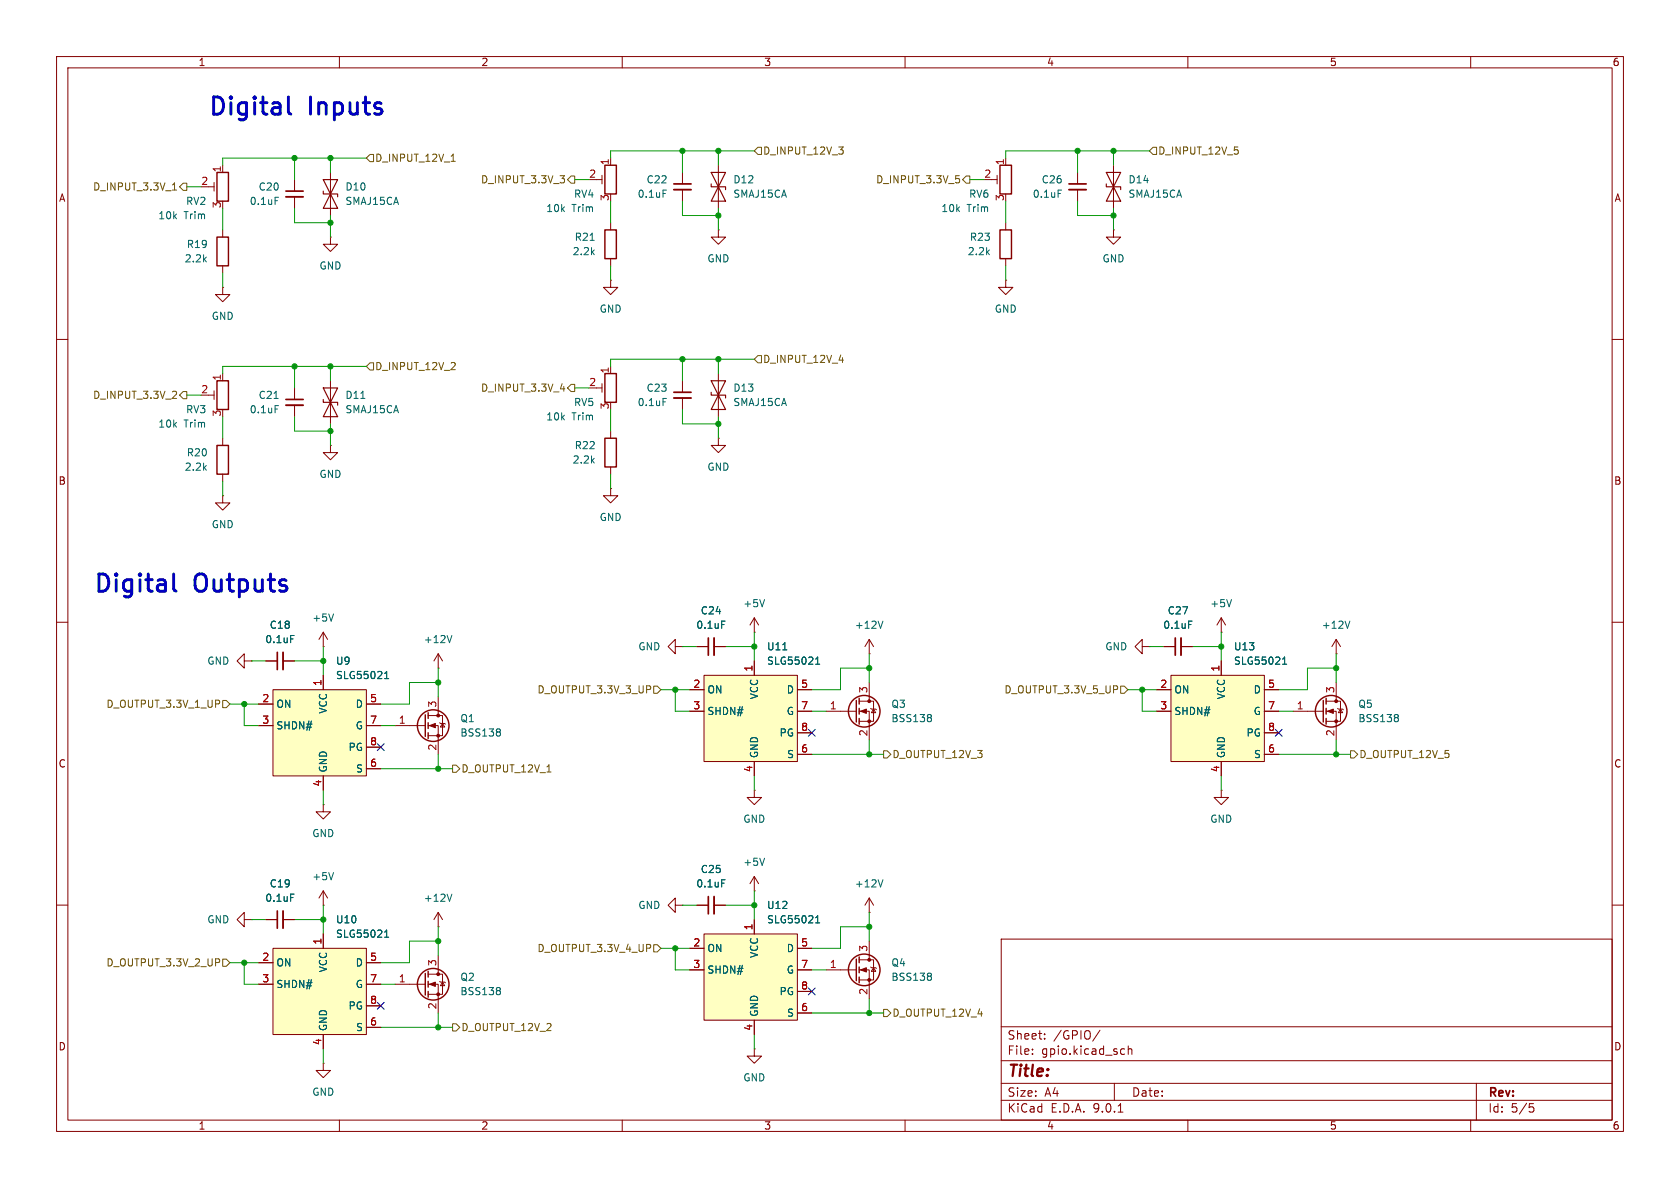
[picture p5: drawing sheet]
<svg xmlns="http://www.w3.org/2000/svg" width="297mm" height="210mm" viewBox="0 0 297 210" stroke-linecap="round" stroke-linejoin="round" font-family="sans-serif">
<g fill="none" stroke="#840000" stroke-width=".18">
<path d="M10 10h277v190h-277zM12 12h273v186h-273zM60 10v2M110 10v2M160 10v2M210 10v2M260 10v2M58.4 30.5v7.6M10 60h2M52.1 68.6v2M52.1 71.6v2.1M285 60h2"/>
<path d="M10 110h2M43.2 116.8v-1.2l-1.3 1.2 1.3 1.3v-1.3h1.2M44.4 116.8h.1M47 116.8h2M50 116.8h2.1M57.1 114.3h.1M57.1 111.8l-.7 1.2M57.1 111.8l.8 1.2M57.1 111.8v2.5M119.4 114.3v-1.3l-1.3 1.3 1.3 1.3v-1.3h1.2M120.6 114.3h.1M153.7 115.6h.1"/>
<path d="M153.7 113l-.8 1.3M153.7 113l.7 1.3M153.7 113v2.6M285 110h2M133.3 139.7v1.3h1.3l-1.3 1.2-1.2-1.2h1.2M133.3 139.7h.1M146 125.7h5.4M151.9 124h2.5v3.5h-2.5M151.9 125.7h1.8v5.1M153.7 120.7v3.3M153.9 125.2l.2 .1h.7l.1 .2M154.4 125.3l.4 .7h-.7z"/>
<path d="M57.1 142.2v1.3h1.3l-1.3 1.3-1.2-1.3h1.2M57.1 142.2h.1M133.3 157.5h.1M133.3 154.9l-.7 1.3M133.3 154.9l.8 1.3M133.3 154.9v2.6M153.7 158.8v2.5M153.7 158.8l-.8 1.2M153.7 158.8l.7 1.2M10 160h2M69.8 174h5.4M75.7 172.2h2.5v3.6h-2.5"/>
<path d="M75.7 174h1.8v5.1M77.5 168.9v3.3M77.7 173.5l.2 .1h.7l.1 .1M78.2 173.6l.4 .6h-.7zM123.2 160h2M126.2 160h2.1M146 171.5h5.4M151.9 169.7h2.5v3.5h-2.5M151.9 171.5h1.8v5M153.7 161.3h.1M153.7 166.4v3.3M153.9 170.9l.2 .2h.7l.1 .1"/>
<path d="M154.4 171.1l.4 .6h-.7zM177 166h108v32h-108zM285 160h2M57.1 188v1.2h1.3l-1.3 1.3-1.2-1.3h1.2M57.1 188h.1M60 198v2M110 198v2M160 198v2M177 194.5h108M177 191.5h108M177 187.5h108M177 181.5h108"/>
<path d="M182.5 186.3v.1M182.5 185.5v.1M184.7 183.6v.1M184.7 182.8v.1M194.5 182.1l-1.3 2M197 191.5v3M197.7 196.6h.8M198.4 185.4l.4 .1M198.8 186.3l-.4 .1M199.5 185.5l.2-.1 .3 .1 .1 .9M199.5 184.9v1.5M210 198v2"/>
<path d="M260 198v2M261 191.5v6.5M270.4 195.1h.7M270.5 195.7h.4l.3 .3-.2 .5-.5 .1"/>
</g>
<path d="M57.1 31.8h2.6l-1.3 2.5zM57.1 33.8v.5h2.6v.5M58.4 34.3l1.3 2.5h-2.6z" fill="none" stroke="#840000" stroke-width=".2"/>
<path d="M48.5 70.4h.7M48.6 71.7h.6M51.4 112.3h.6M59 108.5l-.5 1.3M156.1 109.8l-.4 1.3M164.4 126.3l.3 .3-.3 .3 .3 .2v.2l-.3 .3M127.6 155.5h.6M135.2 151.7l-.5 1.3M156.1 155.5l-.4 1.3M88.2 174.6l.3 .2-.3 .3 .3 .3v.2l-.3 .2M164.4 172l.3 .3-.3 .3 .3 .2v.3l-.3 .2" fill="none" stroke="#006464" stroke-width=".18"/>
<g fill="none" stroke="#840000" stroke-width=".25">
<path d="M151.4 123.8v3.8M151.9 123.4v1.1M151.9 125.2v1M151.9 127v1M75.2 172.1v3.8M75.7 171.7v1M75.7 173.5v1M75.7 175.3v1M151.4 169.5v3.9M151.9 169.2v1M151.9 170.9v1.1M151.9 172.7v1"/>
<circle cx="152.8" cy="125.7" r="2.79"/>
<circle cx="76.6" cy="174" r="2.79"/>
<circle cx="152.8" cy="171.4" r="2.79"/>
</g>
<g fill="#840000" stroke="#840000" stroke-width=".18">
<path d="M152.1 125.7l1.1-.4v.8z"/>
<path d="M75.9 174l1.1-.4v.8z"/>
<path d="M152.1 171.5l1.1-.4v.7z"/>
<circle cx="153.7" cy="124" r=".25"/>
<circle cx="153.7" cy="127.5" r=".25"/>
<circle cx="77.5" cy="172.2" r=".25"/>
<circle cx="77.5" cy="175.8" r=".25"/>
<circle cx="153.7" cy="169.7" r=".25"/>
<circle cx="153.7" cy="173.2" r=".25"/>
</g>
<path d="M50.5 70.6h3.1M49 115.3v3.1M125.2 158.5v3" fill="none" stroke="#840000" stroke-width=".3"/>
<path d="M50.5 71.6h3.1M50 115.3v3.1M126.2 158.5v3" fill="none" stroke="#840000" stroke-width=".33"/>
<path d="M124.5 165.1h16.5v15.2h-16.5z" fill="#ffffc2"/>
<g fill="none" stroke="#840000" stroke-width=".18">
<path d="M58.4 78.7v1.3h1.3l-1.3 1.3-1.3-1.3h1.3M58.4 78.7h.1M58.4 67.3v7.6M121.9 167.6h2.6M121.9 171.5h2.6M124.5 165.1h16.5v15.2h-16.5zM133.3 162.6v2.5M141 167.6h2.5M141 171.5h2.5M141 175.3h2.5M141 179.1h2.5M133.3 185.4v1.3h1.3l-1.3 1.3-1.2-1.3h1.2"/>
<path d="M133.3 185.4h.1M133.3 180.3v2.6"/>
</g>
<path d="M63.8 70.4h.7M144.2 163.1h.7M144.2 162.2l.4-.3v1.2" fill="none" stroke="#006464" stroke-width=".18"/>
<path d="M57.1 68.6h2.6l-1.3 2.5zM57.1 70.6v.5h2.6v.5M58.4 71.1l1.3 2.6h-2.6z" fill="none" stroke="#840000" stroke-width=".2"/>
<path d="M48.3 167.6h16.5v15.3h-16.5z" fill="#ffffc2"/>
<g fill="none" stroke="#840000" stroke-width=".18">
<path d="M36.8 33h1M37.8 32.3v1.5M39.4 29.2v1.3M39.4 50.8v1.3h1.2l-1.2 1.2-1.3-1.2h1.3M39.4 50.8h.1M36.8 69.9h1M37.8 69.1v1.5M39.4 66v1.3M39.4 77.5v1.2M39.4 87.6v1.3h1.2l-1.2 1.3-1.3-1.3h1.3M39.4 87.6h.1M39.4 83.8v1.3"/>
<path d="M201.9 114.3v-1.3l-1.2 1.3 1.2 1.3v-1.3h1.3M203.2 114.3h.1M205.7 114.3h2.1M208.8 114.3h2M215.9 111.8h.1M215.9 109.2l-.8 1.3M215.9 109.2l.8 1.3M215.9 109.2v2.6M228.6 125.7h5.3M234.4 124h2.6v3.5h-2.6M234.4 125.7h1.8v5.1M236.2 120.7v3.3"/>
<path d="M236.5 125.2l.1 .1h.8l.1 .2M237 125.3l.4 .7h-.8zM45.7 170.2h2.6M45.7 174h2.6M48.3 167.6h16.5v15.3h-16.5zM57.1 165.1v2.5M64.8 170.2h2.5M64.8 174h2.5M64.8 177.8h2.5M57.1 182.9v2.5M64.8 181.6h2.5"/>
</g>
<path d="M210.1 109.8h.6M217.7 106l-.4 1.3M247 126.3l.2 .3-.2 .3 .2 .2v.2l-.2 .3M68 165.7h.7M68 164.8l.4-.4v1.3" fill="none" stroke="#006464" stroke-width=".18"/>
<g fill="none" stroke="#840000" stroke-width=".25">
<path d="M38.4 30.5h2v5.1h-2zM38.4 78.7h2v5.1h-2zM38.4 67.3h2v5.1h-2zM233.9 123.8v3.8M234.4 123.4v1.1M234.4 125.2v1M234.4 127v1"/>
<circle cx="235.3" cy="125.7" r="2.79"/>
</g>
<g fill="#840000" stroke="#840000" stroke-width=".18">
<path d="M234.7 125.7l1-.4v.8z"/>
<circle cx="236.2" cy="124" r=".25"/>
<circle cx="236.2" cy="127.5" r=".25"/>
</g>
<path d="M207.8 112.8v3" fill="none" stroke="#840000" stroke-width=".3"/>
<path d="M208.8 112.8v3" fill="none" stroke="#840000" stroke-width=".33"/>
<path d="M207 119.4h16.5v15.2h-16.5z" fill="#ffffc2"/>
<g fill="none" stroke="#840000" stroke-width=".18">
<path d="M52.1 31.8v2M52.1 34.8v2M105.4 31.8h1M106.4 31v1.5M107.9 27.9v1.3M107.9 39.4v1.2M120.6 30.5v2M120.6 33.5v2.1M127 29.2v7.6M175.3 31.8h1M176.3 31v1.5M177.8 27.9v1.3"/>
<path d="M177.8 39.4v1.2M190.5 30.5v2M190.5 33.5v2.1M196.8 29.2v7.6M39.4 40.6v1.3M39.4 47v1.3M58.4 41.9v1.3h1.3l-1.3 1.3-1.3-1.3h1.3M58.4 41.9h.1M107.9 49.5v1.3h1.3l-1.3 1.3-1.2-1.3h1.2M107.9 49.5h.1M107.9 45.7v1.3M127 40.6v1.3h1.3l-1.3 1.3-1.3-1.3h1.3"/>
<path d="M127 40.6h.1M177.8 49.5v1.3h1.3l-1.3 1.3-1.3-1.3h1.3M177.8 49.5h.1M177.8 45.7v1.3M196.8 40.6v1.3h1.3l-1.3 1.3-1.2-1.3h1.2M196.8 40.6h.1M120.6 67.3v2M120.6 70.4v2M127 77.5v1.2h1.3l-1.3 1.3-1.3-1.3h1.3M127 77.5h.1M127 66v7.7M77.5 118.1h.1"/>
<path d="M77.5 115.6v2.5M77.5 115.6l-.8 1.2M77.5 115.6l.7 1.2M123.2 114.3h2M126.2 114.3h2.1M133.3 111.8h.1M133.3 109.2l-.7 1.3M133.3 109.2l.8 1.3M133.3 109.2v2.6M207 119.4h16.5v15.2h-16.5zM215.9 116.8v2.6M236.2 115.6h.1"/>
<path d="M236.2 113l-.7 1.3M236.2 113l.8 1.3M236.2 113v2.6M69.8 128.3h5.4M75.7 126.5h2.5v3.5h-2.5M75.7 128.3h1.8v5.1M77.5 123.2v3.3M77.7 127.8l.2 .1h.7l.1 .1M78.2 127.9l.4 .6h-.7zM204.5 121.9h2.5M204.5 125.7h2.5M215.9 139.7v1.3h1.3l-1.3 1.2-1.3-1.2h1.3"/>
<path d="M215.9 139.7h.1M215.9 134.6v2.6M223.5 121.9h2.6M223.5 125.7h2.6M223.5 129.5h2.6M223.5 133.4h2.6M43.2 162.6v-1.3l-1.3 1.3 1.3 1.2v-1.2h1.2M44.4 162.6h.1M77.5 163.8h.1M77.5 161.3v2.5M77.5 161.3l-.8 1.3M77.5 161.3l.7 1.3"/>
<path d="M119.4 160v-1.2l-1.3 1.2 1.3 1.3v-1.3h1.2M120.6 160h.1"/>
</g>
<g fill="none" stroke="#006464" stroke-width=".18">
<path d="M48.6 34.9h.6M117.2 33.6h.6M187.1 33.6h.6M104.3 42.5h.8M117.2 70.4h.6M79.9 112.3l-.4 1.3M127.6 109.8h.6M135.2 106l-.5 1.3M226.7 117.4h.8M226.7 116.5l.4-.4v1.3M238.6 109.8l-.4 1.3M88.2 128.8l.3 .3-.3 .3 .3 .2v.3l-.3 .2"/>
<path d="M79.9 158.1l-.4 1.2"/>
</g>
<path d="M50.5 33.8h3.1M119.1 32.5h3.1M189 32.5h3M119.1 69.3h3.1M125.2 112.8v3" fill="none" stroke="#840000" stroke-width=".3"/>
<path d="M50.5 34.8h3.1M119.1 33.5h3.1M189 33.5h3M119.1 70.4h3.1M126.2 112.8v3" fill="none" stroke="#840000" stroke-width=".33"/>
<g fill="none" stroke="#840000" stroke-width=".25">
<path d="M106.9 29.2h2.1v5.1h-2.1zM176.8 29.2h2v5.1h-2zM38.4 41.9h2v5.1h-2zM106.9 40.6h2.1v5.1h-2.1zM176.8 40.6h2v5.1h-2zM75.2 126.4v3.8M75.7 126v1M75.7 127.8v1M75.7 129.5v1.1"/>
<circle cx="76.6" cy="128.3" r="2.79"/>
</g>
<path d="M125.7 30.5h2.6l-1.3 2.5zM125.7 32.5v.5h2.6v.5M127 33l1.3 2.6h-2.6zM195.6 30.5h2.5l-1.3 2.5zM195.6 32.5v.5h2.5v.5M196.8 33l1.3 2.6h-2.5zM125.7 67.3h2.6l-1.3 2.6zM125.7 69.3v.6h2.6v.5M127 69.9l1.3 2.5h-2.6z" fill="none" stroke="#840000" stroke-width=".2"/>
<g fill="#840000" stroke="#840000" stroke-width=".18">
<path d="M75.9 128.3l1.1-.4v.8z"/>
<circle cx="77.5" cy="126.5" r=".25"/>
<circle cx="77.5" cy="130" r=".25"/>
</g>
<path d="M124.5 119.4h16.5v15.2h-16.5z" fill="#ffffc2"/>
<g fill="none" stroke="#840000" stroke-width=".18">
<path d="M107.9 86.4v1.2h1.3l-1.3 1.3-1.2-1.3h1.2M107.9 86.4h.1M124.5 119.4h16.5v15.2h-16.5zM133.3 116.8v2.6M121.9 121.9h2.6M121.9 125.7h2.6M133.3 134.6v2.6M141 121.9h2.5M141 125.7h2.5M141 129.5h2.5M141 133.4h2.5M57.1 157.5l-.7 1.3"/>
<path d="M57.1 157.5l.8 1.3M57.1 157.5v2.5M57.1 160h.1"/>
</g>
<path d="M138.4 114.9h.7M144.2 117.4h.7M144.2 116.5l.4-.4v1.3M59 154.2l-.5 1.3" fill="none" stroke="#006464" stroke-width=".18"/>
<path d="M48.3 121.9h16.5v15.3h-16.5z" fill="#ffffc2"/>
<g fill="none" stroke="#840000" stroke-width=".18">
<path d="M105.4 68.6h1M106.4 67.8v1.5M107.9 64.8v1.2M107.9 76.2v1.3M107.9 82.6v1.2M47 116.8h2M50 116.8h2.1M57.1 119.4v2.5M123.2 114.3h2M126.2 114.3h2.1M133.3 116.8v2.6M205.7 114.3h2.1"/>
<path d="M208.8 114.3h2M215.9 116.8v2.6M45.7 124.5h2.6M45.7 128.3h2.6M48.3 121.9h16.5v15.3h-16.5zM57.1 137.2v2.5M64.8 124.5h2.5M64.8 128.3h2.5M64.8 132.1h2.5M64.8 135.9h2.5M121.9 121.9h2.6M121.9 125.7h2.6"/>
<path d="M133.3 134.6v2.6M141 121.9h2.5M141 125.7h2.5M141 129.5h2.5M141 133.4h2.5M204.5 121.9h2.5M204.5 125.7h2.5M215.9 134.6v2.6M223.5 121.9h2.6M223.5 125.7h2.6M223.5 129.5h2.6M223.5 133.4h2.6"/>
<path d="M45.7 170.2h2.6M45.7 174h2.6M47 162.6h2M50 162.6h2.1M57.1 165.1v2.5M64.8 170.2h2.5M64.8 174h2.5M64.8 177.8h2.5M121.9 167.6h2.6M121.9 171.5h2.6M123.2 160h2M126.2 160h2.1"/>
<path d="M133.3 162.6v2.5M141 167.6h2.5M141 171.5h2.5M141 175.3h2.5M141 179.1h2.5M57.1 182.9v2.5M64.8 181.6h2.5M133.3 180.3v2.6"/>
</g>
<g fill="none" stroke="#006464" stroke-width=".18">
<path d="M51.4 112.3h.6M68 120h.7M68 119.1l.4-.4v1.3M127.6 109.8h.6M138.4 114.9h.7M144.2 117.4h.7M144.2 116.5l.4-.4v1.3M210.1 109.8h.6M226.7 117.4h.8M226.7 116.5l.4-.4v1.3M51.4 158.1h.6M127.6 155.5h.6"/>
<path d="M68 164.8l.4-.4v1.3M68 165.7h.7M144.2 163.1h.7M144.2 162.2l.4-.3v1.2"/>
</g>
<path d="M106.9 77.5h2.1v5.1h-2.1zM106.9 66h2.1v5.1h-2.1z" fill="none" stroke="#840000" stroke-width=".25"/>
<path d="M49 161v3.1" fill="none" stroke="#840000" stroke-width=".3"/>
<path d="M50 161v3.1" fill="none" stroke="#840000" stroke-width=".33"/>
<g fill="none" stroke="#725600" stroke-width=".18">
<path d="M30.5 33.6h.7M30.7 32.5l.2-.2v1.3M32.4 32.4h.6v1.3h-.6l-.7-.7zM65.4 27.3h.6v1.3h-.6l-.6-.7zM79.8 28.5h.7M99 31.1h.8l-.4 .4M99.6 31.5l.2 .3v.3l-.2 .2M101 31.1h.6v1.3h-.6l-.7-.6zM134 26h.6v1.3h-.6l-.7-.6zM148.3 26h.8l-.5 .5M149 26.6v.5M169 31.1h.6"/>
<path d="M169.4 31.5l.2 .3v.3l-.2 .2M170.8 31.1h.6v1.3h-.6l-.6-.6zM203.8 26h.7v1.3h-.7l-.6-.6zM218.9 26.6v.5M31 69.2l.2 .2v.3l-.8 .7h.8M32.4 69.2h.6v1.3h-.6l-.7-.6zM65.4 64.1h.6v1.3h-.6l-.6-.6zM79.7 65.3h.8M80.4 64.2v.4M99.1 68.7h.8M99.7 68.3v.9M101 67.9h.6v1.3h-.6l-.7-.6z"/>
<path d="M134 62.9h.6v1.2h-.6l-.7-.6zM148.3 63.7h.8M38.8 123.9v.4M39.4 123.8h.6l.6 .7-.6 .6h-.6zM80 135.3h.6l.7 .6-.7 .6h-.6zM96.7 136.5h.7M115 121.4v.4M115.6 121.3h.6l.6 .6-.6 .7h-.6zM156.2 132.7h.6l.7 .7-.7 .6h-.6zM197.5 121.4v.4M198.1 121.3h.7l.6 .6-.6 .7h-.7zM238.8 132.7h.6l.6 .7-.6 .6h-.6z"/>
<path d="M38.8 169.6v.4M39.4 169.5h.6l.6 .7-.6 .6h-.6zM115 167.1v.4M115.6 167h.6l.6 .6-.6 .7h-.6zM156.2 178.4h.6l.7 .7-.7 .6h-.6zM80 181h.6l.7 .6-.7 .6h-.6z"/>
</g>
<g fill="none" stroke="#009600" stroke-width=".18">
<path d="M33 33h2.6M39.4 36.8v3.8M52.1 27.9v3.9M52.1 36.8v2.6h6.3M58.4 27.9v2.6M58.4 38.1v3.8M64.8 27.9h-25.4v1.3M101.6 31.8h2.5M107.9 35.6v3.8M120.6 35.6v2.5h6.4M120.6 26.7v3.8M127 26.7v2.5"/>
<path d="M127 36.8v3.8M133.3 26.7h-25.4v1.2M171.4 31.8h2.6M177.8 35.6v3.8M190.5 35.6v2.5h6.3M190.5 26.7v3.8M196.8 26.7v2.5M196.8 36.8v3.8M203.2 26.7h-25.4v1.2M39.4 48.3v2.5M107.9 47v2.5M177.8 47v2.5"/>
<path d="M33 69.9h2.6M39.4 73.7v3.8M52.1 64.8v3.8M52.1 73.7v2.5h6.3M58.4 64.8v2.5M58.4 74.9v3.8M64.8 64.8h-25.4v1.2M101.6 68.6h2.5M107.9 72.4v3.8M120.6 63.5v3.8M120.6 72.4v2.5h6.4M127 63.5v2.5"/>
<path d="M127 73.7v3.8M133.3 63.5h-25.4v1.3M39.4 85.1v2.5M107.9 83.8v2.6M44.4 116.8h2.6M52.1 116.8h5M57.1 114.3v5.1M77.5 118.1v5.1M120.6 114.3h2.6M128.3 114.3h5M133.3 111.8v5M153.7 118.1h-5.1v3.8h-5.1"/>
<path d="M153.7 115.6v5.1M203.2 114.3h2.5M210.8 114.3h5.1M215.9 111.8v5M236.2 118.1h-5.1v3.8h-5M236.2 115.6v5.1M40.6 124.5h5.1M43.2 124.5v3.8h2.5M57.1 139.7v2.5M67.3 128.3h2.5M67.3 135.9h12.7M77.5 133.4v2.5"/>
<path d="M77.5 120.7h-5.1v3.8h-5.1M116.8 121.9h5.1M119.4 121.9v3.8h2.5M133.3 137.2v2.5M143.5 125.7h2.5M143.5 133.4h12.7M153.7 130.8v2.6M199.4 121.9h5.1M201.9 121.9v3.8h2.6M215.9 137.2v2.5M226.1 125.7h2.5M226.1 133.4h12.7"/>
<path d="M236.2 130.8v2.6M133.3 157.5v5.1M40.6 170.2h5.1M43.2 170.2v3.8h2.5M44.4 162.6h2.6M52.1 162.6h5M57.1 160v5.1M67.3 174h2.5M77.5 163.8v5.1M77.5 179.1v2.5M77.5 166.4h-5.1v3.8h-5.1M116.8 167.6h5.1"/>
<path d="M119.4 167.6v3.9h2.5M120.6 160h2.6M128.3 160h5M143.5 171.5h2.5M143.5 179.1h12.7M153.7 163.8h-5.1v3.8h-5.1M153.7 161.3v5.1M153.7 176.5v2.6M57.1 185.4v2.6M67.3 181.6h12.7M133.3 182.9v2.5"/>
</g>
<path d="M66.7 131.5l1.2 1.2M67.9 131.5l-1.2 1.2M142.9 128.9l1.2 1.2M144.1 128.9l-1.2 1.2M225.5 128.9l1.2 1.2M226.7 128.9l-1.2 1.2M66.7 177.2l1.2 1.2M67.9 177.2l-1.2 1.2M142.9 174.7l1.2 1.2M144.1 174.7l-1.2 1.2" fill="none" stroke="#000084" stroke-width=".18"/>
<path d="M51 17.1v2.6l.1 .3 .3 .2M30.7 101.5v2.6l.1 .3 .3 .1" fill="none" stroke="#0000c2" stroke-width=".51"/>
<g fill="#009600" stroke="#009600" stroke-width=".18">
<circle cx="43.2" cy="124.5" r=".46"/>
<circle cx="57.1" cy="116.8" r=".46"/>
<circle cx="58.4" cy="76.2" r=".46"/>
<circle cx="127" cy="63.5" r=".46"/>
<circle cx="120.6" cy="63.5" r=".46"/>
<circle cx="133.3" cy="114.3" r=".46"/>
<circle cx="127" cy="74.9" r=".46"/>
<circle cx="120.6" cy="26.7" r=".46"/>
<circle cx="52.1" cy="27.9" r=".46"/>
<circle cx="58.4" cy="27.9" r=".46"/>
<circle cx="58.4" cy="39.4" r=".46"/>
<circle cx="58.4" cy="64.8" r=".46"/>
<circle cx="52.1" cy="64.8" r=".46"/>
<circle cx="57.1" cy="162.6" r=".46"/>
<circle cx="77.5" cy="166.4" r=".46"/>
<circle cx="77.5" cy="181.6" r=".46"/>
<circle cx="43.2" cy="170.2" r=".46"/>
<circle cx="77.5" cy="120.7" r=".46"/>
<circle cx="119.4" cy="121.9" r=".46"/>
<circle cx="77.5" cy="135.9" r=".46"/>
<circle cx="119.4" cy="167.6" r=".46"/>
<circle cx="196.8" cy="38.1" r=".46"/>
<circle cx="127" cy="26.7" r=".46"/>
<circle cx="127" cy="38.1" r=".46"/>
<circle cx="196.8" cy="26.7" r=".46"/>
<circle cx="190.5" cy="26.7" r=".46"/>
<circle cx="201.9" cy="121.9" r=".46"/>
<circle cx="236.2" cy="118.1" r=".46"/>
<circle cx="215.9" cy="114.3" r=".46"/>
<circle cx="236.2" cy="133.4" r=".46"/>
<circle cx="153.7" cy="163.8" r=".46"/>
<circle cx="153.7" cy="179.1" r=".46"/>
<circle cx="133.3" cy="160" r=".46"/>
<circle cx="153.7" cy="133.4" r=".46"/>
<circle cx="153.7" cy="118.1" r=".46"/>
</g>
<g font-size="4.2" fill="#0000c2">
<text x="36.6" y="21.1">Digital</text>
<text x="54.6" y="21.1">Inputs</text>
<text x="16.3" y="105.4">Digital</text>
<text x="34.3" y="105.4">Outputs</text>
</g>
<text font-size="2.8" fill="#840000" x="178" y="190.9">Title:</text>
<g font-size="2.1" fill="#840000">
<text x="178" y="184">Sheet:</text>
<text x="186.2" y="184">/GPIO/</text>
<text x="178" y="186.7">File:</text>
<text x="184.1" y="186.7">gpio.kicad_sch</text>
<text x="178" y="196.9">KiCad</text>
<text x="178" y="194.1">Size:</text>
<text x="184.7" y="194.1">A4</text>
<text x="185.7" y="196.9">E.D.A.</text>
<text x="193.3" y="196.9">9.0.1</text>
<text x="200" y="194.1">Date:</text>
<text x="263" y="194.3">Rev:</text>
<text x="263" y="196.9">Id:</text>
<text x="267.1" y="196.9">5/5</text>
</g>
<g font-size="1.8" fill="#840000">
<text x="35" y="11.9">1</text>
<text x="85" y="11.9">2</text>
<text x="135" y="11.9">3</text>
<text x="185" y="11.9">4</text>
<text x="235" y="11.9">5</text>
<text x="285" y="11.9">6</text>
<text x="10.3" y="35.9">A</text>
<text x="285.3" y="35.9">A</text>
<text x="10.3" y="85.9">B</text>
<text x="285.3" y="85.9">B</text>
<text x="10.3" y="135.9">C</text>
<text x="285.3" y="135.9">C</text>
<text x="10.3" y="185.9">D</text>
<text x="285.3" y="185.9">D</text>
<text x="35" y="199.9">1</text>
<text x="85" y="199.9">2</text>
<text x="135" y="199.9">3</text>
<text x="185" y="199.9">4</text>
<text x="235" y="199.9">5</text>
<text x="285" y="199.9">6</text>
</g>
<g font-size="1.8" fill="#725600">
<text x="66.2" y="28.8">D_INPUT_12V_1</text>
<text x="134.8" y="27.5">D_INPUT_12V_3</text>
<text x="204.7" y="27.5">D_INPUT_12V_5</text>
<text x="16.4" y="33.9">D_INPUT_3.3V_1</text>
<text x="84.9" y="32.6">D_INPUT_3.3V_3</text>
<text x="154.8" y="32.6">D_INPUT_3.3V_5</text>
<text x="66.2" y="65.6">D_INPUT_12V_2</text>
<text x="134.8" y="64.4">D_INPUT_12V_4</text>
<text x="16.4" y="70.7">D_INPUT_3.3V_2</text>
<text x="84.9" y="69.4">D_INPUT_3.3V_4</text>
<text x="18.7" y="125.3">D_OUTPUT_3.3V_1_UP</text>
<text x="94.9" y="122.8">D_OUTPUT_3.3V_3_UP</text>
<text x="177.5" y="122.8">D_OUTPUT_3.3V_5_UP</text>
<text x="81.5" y="136.8">D_OUTPUT_12V_1</text>
<text x="157.7" y="134.2">D_OUTPUT_12V_3</text>
<text x="240.2" y="134.2">D_OUTPUT_12V_5</text>
<text x="18.7" y="171">D_OUTPUT_3.3V_2_UP</text>
<text x="94.9" y="168.5">D_OUTPUT_3.3V_4_UP</text>
<text x="157.7" y="179.9">D_OUTPUT_12V_4</text>
<text x="81.5" y="182.5">D_OUTPUT_12V_2</text>
</g>
<g font-size="1.8" fill="#a90000">
<text x="107.7" y="29.3" transform="rotate(-90 107.7 29.3)">1</text>
<text x="177.5" y="29.3" transform="rotate(-90 177.5 29.3)">1</text>
<text x="35.5" y="32.8">2</text>
<text x="39.1" y="30.6" transform="rotate(-90 39.1 30.6)">1</text>
<text x="104.1" y="31.5">2</text>
<text x="107.7" y="35.6" transform="rotate(-90 107.7 35.6)">3</text>
<text x="173.9" y="31.5">2</text>
<text x="177.5" y="35.6" transform="rotate(-90 177.5 35.6)">3</text>
<text x="39.1" y="36.9" transform="rotate(-90 39.1 36.9)">3</text>
<text x="35.5" y="69.6">2</text>
<text x="39.1" y="67.4" transform="rotate(-90 39.1 67.4)">1</text>
<text x="104.1" y="68.3">2</text>
<text x="107.7" y="66.1" transform="rotate(-90 107.7 66.1)">1</text>
<text x="39.1" y="73.7" transform="rotate(-90 39.1 73.7)">3</text>
<text x="107.7" y="72.5" transform="rotate(-90 107.7 72.5)">3</text>
<text x="133.1" y="118.8" transform="rotate(-90 133.1 118.8)">1</text>
<text x="215.6" y="118.8" transform="rotate(-90 215.6 118.8)">1</text>
<text x="46.3" y="124.2">2</text>
<text x="56.9" y="121.4" transform="rotate(-90 56.9 121.4)">1</text>
<text x="65.3" y="124.2">5</text>
<text x="77.2" y="125.2" transform="rotate(-90 77.2 125.2)">3</text>
<text x="122.5" y="121.7">2</text>
<text x="122.5" y="125.5">3</text>
<text x="141.5" y="121.7">5</text>
<text x="141.5" y="125.5">7</text>
<text x="146.6" y="125.5">1</text>
<text x="153.4" y="122.6" transform="rotate(-90 153.4 122.6)">3</text>
<text x="205" y="121.7">2</text>
<text x="205" y="125.5">3</text>
<text x="224.1" y="121.7">5</text>
<text x="224.1" y="125.5">7</text>
<text x="229.2" y="125.5">1</text>
<text x="236" y="122.6" transform="rotate(-90 236 122.6)">3</text>
<text x="46.3" y="128">3</text>
<text x="65.3" y="128">7</text>
<text x="65.3" y="131.8">8</text>
<text x="70.4" y="128">1</text>
<text x="141.5" y="129.3">8</text>
<text x="153.4" y="130.2" transform="rotate(-90 153.4 130.2)">2</text>
<text x="224.1" y="129.3">8</text>
<text x="236" y="130.2" transform="rotate(-90 236 130.2)">2</text>
<text x="65.3" y="135.6">6</text>
<text x="77.2" y="132.8" transform="rotate(-90 77.2 132.8)">2</text>
<text x="133.1" y="136.6" transform="rotate(-90 133.1 136.6)">4</text>
<text x="141.5" y="133.1">6</text>
<text x="215.6" y="136.6" transform="rotate(-90 215.6 136.6)">4</text>
<text x="224.1" y="133.1">6</text>
<text x="56.9" y="139.1" transform="rotate(-90 56.9 139.1)">4</text>
<text x="56.9" y="167.1" transform="rotate(-90 56.9 167.1)">1</text>
<text x="122.5" y="167.4">2</text>
<text x="133.1" y="164.5" transform="rotate(-90 133.1 164.5)">1</text>
<text x="141.5" y="167.4">5</text>
<text x="46.3" y="169.9">2</text>
<text x="46.3" y="173.7">3</text>
<text x="65.3" y="169.9">5</text>
<text x="65.3" y="173.7">7</text>
<text x="70.4" y="173.7">1</text>
<text x="77.2" y="170.9" transform="rotate(-90 77.2 170.9)">3</text>
<text x="122.5" y="171.2">3</text>
<text x="141.5" y="171.2">7</text>
<text x="146.6" y="171.2">1</text>
<text x="153.4" y="168.3" transform="rotate(-90 153.4 168.3)">3</text>
<text x="65.3" y="177.5">8</text>
<text x="77.2" y="178.5" transform="rotate(-90 77.2 178.5)">2</text>
<text x="141.5" y="175">8</text>
<text x="141.5" y="178.8">6</text>
<text x="153.4" y="176" transform="rotate(-90 153.4 176)">2</text>
<text x="56.9" y="184.9" transform="rotate(-90 56.9 184.9)">4</text>
<text x="65.3" y="181.4">6</text>
<text x="133.1" y="182.3" transform="rotate(-90 133.1 182.3)">4</text>
</g>
<g font-size="1.8" fill="#006464">
<text x="45.6" y="33.9">C20</text>
<text x="61" y="33.9">D10</text>
<text x="101.4" y="35.2">RV4</text>
<text x="112.6" y="35.2">0.1uF</text>
<text x="114.2" y="32.6">C22</text>
<text x="129.5" y="35.2">SMAJ15CA</text>
<text x="129.5" y="32.6">D12</text>
<text x="171.2" y="35.2">RV6</text>
<text x="182.5" y="35.2">0.1uF</text>
<text x="184.1" y="32.6">C26</text>
<text x="199.4" y="35.2">SMAJ15CA</text>
<text x="199.4" y="32.6">D14</text>
<text x="27.9" y="39">10k</text>
<text x="32.5" y="39">Trim</text>
<text x="32.8" y="36.4">RV2</text>
<text x="44.1" y="36.4">0.1uF</text>
<text x="61" y="36.4">SMAJ15CA</text>
<text x="96.5" y="37.7">10k</text>
<text x="101.1" y="37.7">Trim</text>
<text x="166.3" y="37.7">10k</text>
<text x="170.9" y="37.7">Trim</text>
<text x="32.6" y="46.6">2.2k</text>
<text x="32.9" y="44">R19</text>
<text x="56.4" y="47.9">GND</text>
<text x="101.1" y="45.3">2.2k</text>
<text x="101.5" y="42.8">R21</text>
<text x="125" y="46.6">GND</text>
<text x="171" y="45.3">2.2k</text>
<text x="171.4" y="42.8">R23</text>
<text x="194.8" y="46.6">GND</text>
<text x="37.3" y="56.7">GND</text>
<text x="105.9" y="55.5">GND</text>
<text x="175.8" y="55.5">GND</text>
<text x="45.6" y="70.7">C21</text>
<text x="61" y="70.7">D11</text>
<text x="101.4" y="72">RV5</text>
<text x="112.6" y="72">0.1uF</text>
<text x="114.2" y="69.4">C23</text>
<text x="129.5" y="72">SMAJ15CA</text>
<text x="129.5" y="69.4">D13</text>
<text x="27.9" y="75.8">10k</text>
<text x="32.5" y="75.8">Trim</text>
<text x="32.8" y="73.3">RV3</text>
<text x="44.1" y="73.3">0.1uF</text>
<text x="61" y="73.3">SMAJ15CA</text>
<text x="96.5" y="74.5">10k</text>
<text x="101.1" y="74.5">Trim</text>
<text x="32.6" y="83.4">2.2k</text>
<text x="32.9" y="80.9">R20</text>
<text x="101.1" y="82.1">2.2k</text>
<text x="101.5" y="79.6">R22</text>
<text x="125" y="83.4">GND</text>
<text x="56.4" y="84.7">GND</text>
<text x="37.3" y="93.6">GND</text>
<text x="105.9" y="92.3">GND</text>
<text x="131.3" y="107.5">+5V</text>
<text x="213.9" y="107.5">+5V</text>
<text x="46.8" y="113.9">0.1uF</text>
<text x="47.6" y="111.4">C18</text>
<text x="55.1" y="110.1">+5V</text>
<text x="74.8" y="113.9">+12V</text>
<text x="123" y="111.4">0.1uF</text>
<text x="123.8" y="108.8">C24</text>
<text x="151" y="111.4">+12V</text>
<text x="205.6" y="111.4">0.1uF</text>
<text x="206.3" y="108.8">C27</text>
<text x="233.6" y="111.4">+12V</text>
<text x="36.6" y="117.7">GND</text>
<text x="59.3" y="117.7">U9</text>
<text x="112.8" y="115.2">GND</text>
<text x="135.5" y="115.2">U11</text>
<text x="135.5" y="117.7">SLG55021</text>
<text x="195.3" y="115.2">GND</text>
<text x="218.1" y="115.2">U13</text>
<text x="218.1" y="117.7">SLG55021</text>
<text x="48.8" y="125.3">ON</text>
<text x="59.3" y="120.2">SLG55021</text>
<text x="62.8" y="125.3">D</text>
<text x="125" y="122.8">ON</text>
<text x="134.2" y="123.7" transform="rotate(-90 134.2 123.7)">VCC</text>
<text x="139" y="122.8">D</text>
<text x="157.5" y="125.3">Q3</text>
<text x="207.5" y="122.8">ON</text>
<text x="216.8" y="123.7" transform="rotate(-90 216.8 123.7)">VCC</text>
<text x="221.5" y="122.8">D</text>
<text x="240" y="125.3">Q5</text>
<text x="48.8" y="129.1">SHDN#</text>
<text x="58" y="126.3" transform="rotate(-90 58 126.3)">VCC</text>
<text x="62.8" y="129.1">G</text>
<text x="81.3" y="130.4">BSS138</text>
<text x="81.3" y="127.9">Q1</text>
<text x="125" y="126.6">SHDN#</text>
<text x="137.7" y="130.4">PG</text>
<text x="139" y="126.6">G</text>
<text x="157.5" y="127.9">BSS138</text>
<text x="207.5" y="126.6">SHDN#</text>
<text x="220.3" y="130.4">PG</text>
<text x="221.5" y="126.6">G</text>
<text x="240" y="127.9">BSS138</text>
<text x="58" y="136.7" transform="rotate(-90 58 136.7)">GND</text>
<text x="61.5" y="132.9">PG</text>
<text x="62.8" y="136.8">S</text>
<text x="134.2" y="134.1" transform="rotate(-90 134.2 134.1)">GND</text>
<text x="139" y="134.2">S</text>
<text x="216.8" y="134.1" transform="rotate(-90 216.8 134.1)">GND</text>
<text x="221.6" y="134.2">S</text>
<text x="55.1" y="148.2">GND</text>
<text x="131.3" y="145.6">GND</text>
<text x="213.9" y="145.6">GND</text>
<text x="55.1" y="155.8">+5V</text>
<text x="123.8" y="154.5">C25</text>
<text x="131.3" y="153.3">+5V</text>
<text x="46.8" y="159.6">0.1uF</text>
<text x="47.6" y="157.1">C19</text>
<text x="74.8" y="159.6">+12V</text>
<text x="112.8" y="160.9">GND</text>
<text x="123" y="157.1">0.1uF</text>
<text x="135.5" y="160.9">U12</text>
<text x="151" y="157.1">+12V</text>
<text x="36.6" y="163.4">GND</text>
<text x="59.3" y="163.4">U10</text>
<text x="59.3" y="166">SLG55021</text>
<text x="135.5" y="163.4">SLG55021</text>
<text x="48.8" y="171">ON</text>
<text x="58" y="172" transform="rotate(-90 58 172)">VCC</text>
<text x="62.8" y="171">D</text>
<text x="81.3" y="173.6">Q2</text>
<text x="125" y="168.5">ON</text>
<text x="125" y="172.3">SHDN#</text>
<text x="134.2" y="169.4" transform="rotate(-90 134.2 169.4)">VCC</text>
<text x="139" y="168.5">D</text>
<text x="139" y="172.3">G</text>
<text x="157.5" y="173.6">BSS138</text>
<text x="157.5" y="171">Q4</text>
<text x="48.8" y="174.9">SHDN#</text>
<text x="61.5" y="178.7">PG</text>
<text x="62.8" y="174.9">G</text>
<text x="81.3" y="176.1">BSS138</text>
<text x="134.2" y="179.8" transform="rotate(-90 134.2 179.8)">GND</text>
<text x="137.7" y="176.1">PG</text>
<text x="139" y="179.9">S</text>
<text x="58" y="182.4" transform="rotate(-90 58 182.4)">GND</text>
<text x="62.8" y="182.5">S</text>
<text x="131.3" y="191.4">GND</text>
<text x="55.1" y="193.9">GND</text>
</g>
</svg>
